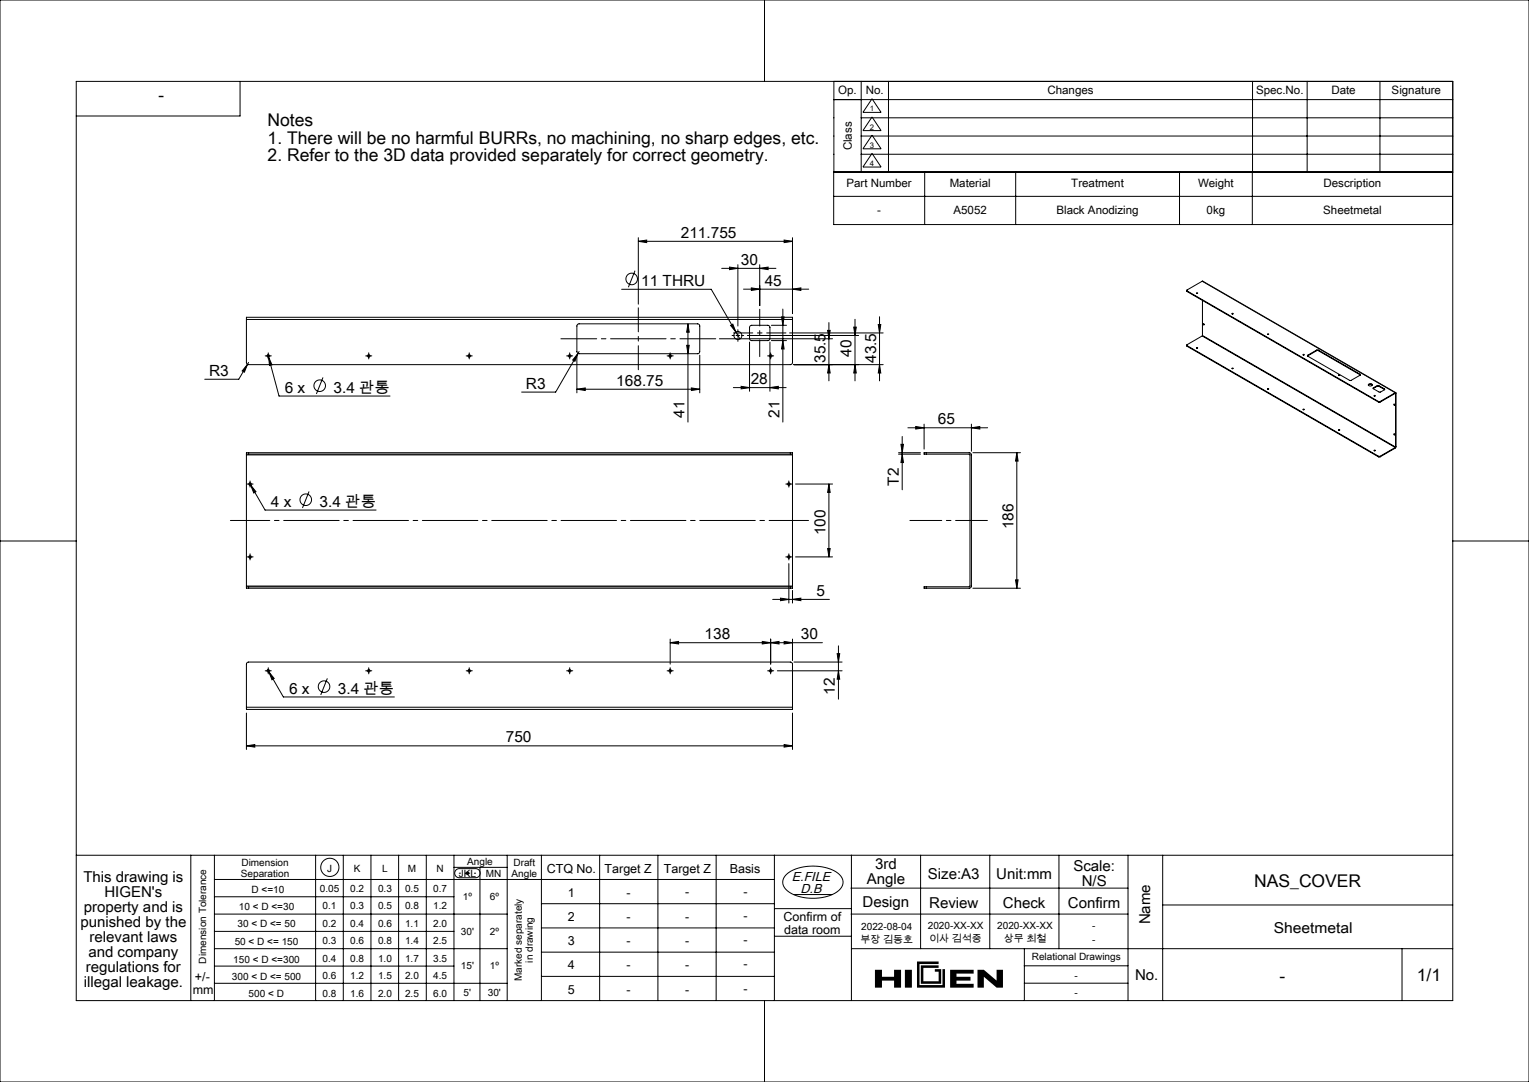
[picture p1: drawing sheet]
<svg xmlns="http://www.w3.org/2000/svg" width="420mm" height="297mm" viewBox="0 0 420 297" stroke-linecap="round" stroke-linejoin="round" font-family="sans-serif">
<g fill="none" stroke="#000" stroke-width=".27">
<path d="M0 0h420v297h-420zM210 0v22.3M20.9 22.3h378.2v252.4h-378.2zM65.9 22.3v9.5h-45M229.1 22.3v25h170M229.1 27.3h170M236.6 22.3v25M236.6 32.3h162.5M236.6 37.3h162.5M239.5 27.1l2.5 3.8h-5zM239.5 32.1l2.5 3.8h-5zM239.5 37.1l2.5 3.8h-5z"/>
<path d="M244.1 22.3v25M344.1 22.3v25M359.1 22.3v25M379.1 22.3v25M229 47.1h170v14.5h-170zM229 53.9h170M236.6 42.3h162.5M239.5 42.1l2.5 3.8h-5zM254 47.1v14.5M279 47.1v14.5M324 47.1v14.5M344 47.1v14.5"/>
<path d="M170.8 79.4h24.6l7.8 13.6M174.4 74.3l-1.8 4.5M175.3 66.2l2.3-.3v.7zM175.3 65.2v18.3M175.3 66.2h42.4M198.2 73.7h14.9M200.4 73.3l2.3 .4-2.3 .3zM202.7 72.7v16.8M204.2 79.4h17.9M206.4 79l2.3 .4-2.3 .3zM208.7 73.7l2.3-.4v.7zM208.7 72.7v11.2"/>
<path d="M215.4 65.9l2.3 .3-2.3 .4zM217.7 79.4l2.3-.4v.7zM217.7 65.2v20.9M326 79.7l.1 .3M326.1 79.8l52.6 30.4M326.1 79.8v.2M330.2 77.2l-4.1 2.4v.2M330.2 77.2l53.2 30.6M330.2 77.2l53.1 30.6M67.7 87.7v-.6h150v.6M67.7 87.7v11.8l.2 .4 .4 .2h148.8l.4-.2 .2-.4v-11.8M67.7 87.7h150"/>
<path d="M68.3 99.5l-2.7 4.6h-9.4M73.2 97.7h1M73.6 97.4l3 11.3h30.5M73.7 97.2v1M73.8 98l.9 2.2-.7 .1zM100.8 97.7h1M101.3 97.2v1M128.4 97.7h1M128.9 97.2v1M156 97.7h1M156.5 97.2v1M158.5 97.5v10.3"/>
<path d="M158.6 89.1l.5-.2h32.6l.5 .6v7.1l-.6 .5h-32.7l-.4-.6v-7zM158.8 97l-.9 2.2-.6-.4zM159.1 96.5l-6.5 11.1h-9.3M183.6 97.7h1M184.1 97.2v1M188.6 94.8h.7l-.3 2.3zM189 88.9v27M189 88.9l.3 2.3h-.7zM192.2 97.5v10.3M197.6 93h31.1M200.7 89.3l.6-.3 .8 2.1zM202.2 92.1h1"/>
<path d="M202.7 91.6v1M205.3 92.1h30.6M205.9 93.9v13.5M206.1 89.5l.4-.2 4.7 .1 .3 .5-.1 3.3-.5 .3-4.7-.1-.3-.5v-3zM211.2 97.7h1M211.5 93.9v13.5M211.7 97.2v1M211.9 89.3h4.1M211.9 93.5h4.1M214.7 87h.7l-.4 2.3zM215 84.8v31.1M215 93.5l.4 2.3h-.7z"/>
<path d="M216.9 91.4h25.7M227.3 90.7h.7l-.3 2.3zM227.7 88.5v16M234.5 89.8h.7l-.3 2.3zM234.9 87.6v16.9M241.2 89.1h.7l-.3 2.3zM241.6 86.9v17.6M326 94.7l.1 .3M326.1 80l52.6 30.4M326.1 94.9l52.6 30.3M326.1 95l52.6 30.4M326.1 94.9v.1"/>
<path d="M328.7 80.5h.2M328.7 95.6h.2M330.2 92.2l-4.1 2.4v.3M330.2 92.2l53.1 30.6M330.3 92.1l-.1 .1M330.3 82.5v9.6M330.3 92.1l53 30.6M330.6 88.9l.1 .3zM330.7 88.9l.1 .2M338.5 86.2h.2M348.2 91.8h.2M358 97.4h.2"/>
<path d="M359.2 97.5v.3l11.6 6.6h.3l2.5-1.4v-.3M359.2 97.7h.1M359.2 97.5v.2M361.7 96.1h.4M361.7 96.3h.4M361.7 96.1l-2.5 1.4M361.7 96.3l-2.5 1.4M361.7 96.1v.2M362.1 96.3l11.5 6.6M362.1 96.1l11.5 6.6M362.1 96.1v.2M68 100l-.9 2.2-.6-.4z"/>
<path d="M88.7 103.6l-1.8 4.5M158.5 106.8l2.3-.3v.7zM158.5 106.8h33.7M189.9 106.5l2.3 .3-2.3 .4zM201.4 106.4h14.5M203.6 106l2.3 .4-2.3 .3zM211.5 106.4l2.3-.4v.7zM218.1 100.1h24.5M227.7 100.1l.3 2.3h-.7zM234.9 100.1l.3 2.3h-.7zM241.6 100.1l.3 2.3h-.7zM247.8 119.8v14.6"/>
<path d="M249.4 117.4h21.9M251.5 117.1l2.3 .3-2.3 .4zM253.8 116.4v6.9M266.8 117.4l2.3-.3v.7zM266.8 116.4v7.5M338.5 101.2h.2M348.2 106.8h.2M358 112.5h.2M367.8 103.1h.1M367.8 118.1h.1M373.6 102.9h.1M373.6 102.7v.2"/>
<path d="M375.9 105.7l.5-.2 .5 .2M375.9 105.5l.4-.2a.37 .37 0 0 1 .5 .1 .37 .37 0 0 1-.1 .5l-.2 .1a.42 .42 0 0 1-.4-.1 .42 .42 0 0 1-.2-.4zM377.3 106.5v.2l1.7 1 1.3-.7v-.3M377.3 106.6l-.1 .1M377.3 106.5v.1M377.5 108.7h.2M378.3 105.8h.4M378.3 106h.4M378.3 105.8l-1 .7M378.3 106l-1 .6M378.3 105.8v.2M378.7 110.2h.4"/>
<path d="M378.7 110.4h.4M378.7 110.2v.2M378.7 105.8l1.6 .9M378.7 106l1.6 .9M378.7 105.8v.2M379.1 110.2v.2M380.3 106.9v.1M380.3 106.7v.2M382.9 110.9l.2 .3zM382.9 119.1l.2 .3zM383 111l.1 .1M383 119.1l.1 .2"/>
<path d="M383.3 108h.1M383.3 107.8l.2 .1v14.8l-4.4 2.7M383.3 107.8l-4.2 2.4M383.3 108l-4.2 2.4M383.3 108v14.7M67.7 124.9h150M67.7 124.7h.6M67.7 124.7v.2M67.7 124.9v36M68.2 132.9h1M68.3 124.3v.4M68.3 124.3h-.6v.4"/>
<path d="M68.3 124.3h148.8M68.3 124.7h148.8M68.5 132.6l4.3 7.4h30.5M68.7 132.4v1M68.9 133.2l1.4 1.8-.6 .3zM84.9 134.9l-1.8 4.5M216.2 132.9h1M216.7 132.4v1M217.1 124.3v.4M217.1 124.3h.6v.4M217.1 124.7h.6M217.7 124.7v.2"/>
<path d="M217.7 124.9v36M218.5 132.9h10.2M227.7 132.9v20M227.7 132.9l.3 2.3h-.7zM246.8 124.3h6M246.8 124.7h6M247.5 122h.7l-.4 2.3zM247.8 124.7l.4 2.3h-.7zM254.4 124.7h11.8l.2 .2v36l-12 .2M254.4 124.3h11.8l.5 .1 .1 .5v36.2l-.6 .4h-11.8M254.4 124.3h-.6v.4h.6M254.4 124.3v.4"/>
<path d="M267.2 124.3h13.1M279.3 124.3v37.2M279.3 124.3l.4 2.3h-.7zM377.5 123.7h.2M378.7 125.2h.4M378.7 125.4h.4M378.7 125.2v.2M379.1 125.2v.2M383.3 122.8l-4.2 2.4M383.3 122.7v.1M0 148.5h20.9M68.2 152.9h1"/>
<path d="M68.7 152.4v1M216.2 152.9h1M216.7 154.7v10.8M216.7 152.4v1M218.5 152.9h10.2M227.3 150.6h.7l-.3 2.3zM279 159.2h.7l-.4 2.3zM399.1 148.5h20.9M67.7 160.9h150M67.7 161.1h.6M67.7 161.1v.4h.6M67.7 160.9v.2"/>
<path d="M68.3 161.1v.4M68.3 161.5h148.8M68.3 161.1h148.8M184.1 176.4l2.3-.3v.7zM184.1 175.4v6.9M184.1 176.4h41.8M209.4 176.1l2.3 .3-2.3 .4zM211.7 176.4l2.3-.3v.7zM211.7 175.4v6.9M212.2 164.5h15.6M214.4 164.2l2.3 .3-2.3 .4zM215.4 176.1l2.3 .3-2.3 .4z"/>
<path d="M217.1 161.1v.4M217.1 161.1h.6M217.7 161.1v.4h-.6M217.7 160.9v.2M217.7 175.4v5.9M217.7 164.5l2.3-.3v.7zM217.7 162.1v3.4M230 179.4h.7l-.4 2.3zM230.3 177.3v14.6M254.4 161.1h-.6v.4h.6M254.4 161.1v.4M267.2 161.5h13.1"/>
<path d="M67.7 194.1v.6h150v-.6M67.7 194.1v-11.8l.2-.4 .4-.2h148.8l.4 .2 .2 .4v11.8M67.7 194.1h150M67.7 195.7v10M73.2 184.1h1M73.5 183.8l4.3 7.5h30.5M73.7 183.6v1M73.9 184.4l1.4 1.8-.6 .4zM89.9 186.2l-1.8 4.5M100.8 184.1h1M101.3 183.6v1M128.4 184.1h1"/>
<path d="M128.9 183.6v1M156 184.1h1M156.5 183.6v1M183.6 184.1h1M184.1 183.6v1M211.2 184.1h1M211.7 183.6v1M213.5 184.1h17.8M217.7 195.7v10M218.1 181.7h13.2M230.3 184.1l.4 2.3h-.7zM67.7 204.7l2.3-.3v.7z"/>
<path d="M67.7 204.7h150M215.4 204.4l2.3 .3-2.3 .4zM20.9 234.8h378.2M52.4 234.8v39.9M58.9 234.8v39.9M86.7 234.8v39.9M94.3 234.8v39.9M101.9 234.8v39.9M109.5 234.8v39.9M117.1 234.8v39.9M124.7 234.8v39.9M124.7 238.1h14.6"/>
<path d="M125.3 238.8l.7-.4h4.7a1.25 1.25 0 0 1 1.2 1.3 1.25 1.25 0 0 1-1.2 1.2h-4.5a1.25 1.25 0 0 1-1.2-.7 1.25 1.25 0 0 1 .3-1.4zM127.9 239.7h1M128 239.3l.8 .7M128.4 239.2v1M128.8 239.3l-.8 .7M131.8 238.1v36.6M139.3 234.8v39.9M148.7 234.8v39.9M164.7 234.8v39.9M180.7 234.8v39.9M196.7 234.8v39.9M212.7 234.8v39.9"/>
<path d="M233.9 234.8v39.9M252.9 234.8v25.6M271.9 234.8v25.6M290.9 234.8v25.6M309.9 234.8v39.9M319.4 234.8v39.9M58.9 241.4h153.8M58.9 250.9h80.4M58.9 246.2h65.8M58.9 255.7h65.8M148.7 248.1h64M148.7 254.7h64"/>
<path d="M212.7 249.4h21.2M212.7 257h21.2M215.9 240.2a12.6 12.6 0 0 1 11.6-1.8 4.9 4.9 0 0 1 4.1 3.8 4.8 4.8 0 0 1-4.1 3.8 12.9 12.9 0 0 1-11.4-1.6 2.72 2.72 0 0 1-.2-4.2zM218 245.5h10.6M233.7 243.8h76.2M233.8 250.9h76.1M319.4 248.4h79.7M58.9 260.4h80.4M58.9 269.9h80.4M58.9 265.2h65.8M148.7 261.4h64M148.7 268h64"/>
<path d="M210 274.7v22.3M233.9 260.4h165.2M281.3 265.1h28.6M281.4 269.9h28.5M281.4 260.4v14.3M385.1 260.4v14.3"/>
<circle cx="173.5" cy="76.6" r="1.59"/>
<circle cx="73.7" cy="97.7" r=".34"/>
<circle cx="101.3" cy="97.7" r=".34"/>
<circle cx="128.9" cy="97.7" r=".34"/>
<circle cx="156.5" cy="97.7" r=".34"/>
<circle cx="184.1" cy="97.7" r=".34"/>
<circle cx="202.7" cy="92.1" r="1.1"/>
<circle cx="211.7" cy="97.7" r=".34"/>
<circle cx="328.8" cy="80.5" r=".15"/>
<circle cx="328.8" cy="95.5" r=".15"/>
<circle cx="338.6" cy="86.1" r=".15"/>
<circle cx="348.4" cy="91.8" r=".15"/>
<circle cx="358.1" cy="97.4" r=".15"/>
<circle cx="87.8" cy="105.9" r="1.59"/>
<circle cx="338.6" cy="101.1" r=".15"/>
<circle cx="348.4" cy="106.8" r=".15"/>
<circle cx="358.1" cy="112.4" r=".15"/>
<circle cx="367.9" cy="103" r=".15"/>
<circle cx="367.9" cy="118" r=".15"/>
<circle cx="377.6" cy="108.7" r=".15"/>
<circle cx="68.7" cy="132.9" r=".34"/>
<circle cx="84" cy="137.2" r="1.59"/>
<circle cx="216.7" cy="132.9" r=".34"/>
<circle cx="377.6" cy="123.7" r=".15"/>
<circle cx="68.7" cy="152.9" r=".34"/>
<circle cx="216.7" cy="152.9" r=".34"/>
<circle cx="73.7" cy="184.1" r=".34"/>
<circle cx="89" cy="188.5" r="1.59"/>
<circle cx="101.3" cy="184.1" r=".34"/>
<circle cx="128.9" cy="184.1" r=".34"/>
<circle cx="156.5" cy="184.1" r=".34"/>
<circle cx="184.1" cy="184.1" r=".34"/>
<circle cx="211.7" cy="184.1" r=".34"/>
<circle cx="90.6" cy="238.1" r="2.5"/>
</g>
<path d="M126.2 239.7h4.5" fill="none" stroke="#000" stroke-width=".27" stroke-dasharray="15.2 1.3 1.3 1.3" stroke-dashoffset="14.9"/>
<path d="M240.3 266.2v4.9h2v-4.9zM242.3 268.1v1.1h3.3v-1.1zM245.6 266.2v4.9h1.9v-4.9zM248.6 266.2v4.9h1.9v-4.9zM251.9 263.9l.7 .7h5.2v-.7zM251.9 263.9v7.2l.7-.7v-5.8zM252.6 270.4l-.7 .7h7.7l-.7-.7zM258.9 266v4.4l.7 .7v-5.1zM261 266.2l1.7 1h4.8v-1zM261 266.2v4.9l1.7-1.1v-2.8zM261 271.1h6.5v-1.1h-4.8zM262.7 268.1v1.1h3.9v-1.1zM268.5 266.2v4.9h1.8v-4.9zM270.3 266.2v1.9l3.5 3v-1.9zM273.8 266.2v4.9h1.7v-4.9zM252.9 265l.7 .7h4.2v-.7zM252.9 265v5l.7-.7v-3.6zM252.9 270h5.6l-.7-.7h-4.2zM258.5 266l-.7 .7v2.6l.7 .7zM256.8 266v.7h1l.7-.7z" fill-rule="evenodd" fill="#000"/>
<g fill="none" stroke="#000" stroke-width=".27" stroke-dasharray="15.2 1.3 1.3 1.3">
<path d="M73.2 97.7h-.4M73.7 97.2v-.3M73.7 98.2v.3M74.2 97.7h.3M100.8 97.7h-.4M101.3 97.2v-.3M101.3 98.2v.3M101.8 97.7h.3M128.4 97.7h-.4M128.9 97.2v-.3M128.9 98.2v.3M129.4 97.7h.3"/>
<path d="M156 97.7h-.4M156.5 97.2v-.3M156.5 98.2v.3M157 97.7h.3M183.6 97.7h-.4M184.1 97.2v-.3M184.1 98.2v.3M184.6 97.7h.3M201.7 92.1h-.6M202.7 91.1v-.6M202.7 93.1v.6M203.7 92.1h.6"/>
<path d="M211.2 97.7h-.4M211.7 97.2v-.3M211.7 98.2v.3M212.2 97.7h.3M68.2 132.9h-.4M68.7 132.4v-.4M68.7 133.4v.3M69.2 132.9h.3M216.2 132.9h-.4M216.7 132.4v-.4M216.7 133.4v.3M217.2 132.9h.3"/>
<path d="M68.2 152.9h-.4M68.7 152.4v-.4M68.7 153.4v.3M69.2 152.9h.3M216.2 152.9h-.4M216.7 152.4v-.4M216.7 153.4v.3M217.2 152.9h.3M73.2 184.1h-.4M73.7 183.6v-.3M73.7 184.6v.4M74.2 184.1h.3"/>
<path d="M100.8 184.1h-.4M101.3 183.6v-.3M101.3 184.6v.4M101.8 184.1h.3M128.4 184.1h-.4M128.9 183.6v-.3M128.9 184.6v.4M129.4 184.1h.3M156 184.1h-.4M156.5 183.6v-.3M156.5 184.6v.4M157 184.1h.3"/>
<path d="M183.6 184.1h-.4M184.1 183.6v-.3M184.1 184.6v.4M184.6 184.1h.3M211.2 184.1h-.4M211.7 183.6v-.3M211.7 184.6v.4M212.2 184.1h.3"/>
</g>
<path d="M63.3 142.9h158.8" fill="none" stroke="#000" stroke-width=".27" stroke-dasharray="15.2 1.3 1.3 1.3" stroke-dashoffset="4.4"/>
<path d="M208.7 97.9v-13" fill="none" stroke="#000" stroke-width=".27" stroke-dasharray="15.2 1.3 1.3 1.3" stroke-dashoffset="10.6"/>
<path d="M201.5 91.4h14.4" fill="none" stroke="#000" stroke-width=".27" stroke-dasharray="15.2 1.3 1.3 1.3" stroke-dashoffset="9.9"/>
<path d="M175.3 84.5v17" fill="none" stroke="#000" stroke-width=".27" stroke-dasharray="15.2 1.3 1.3 1.3" stroke-dashoffset="8.6"/>
<path d="M154.1 93h42.5" fill="none" stroke="#000" stroke-width=".27" stroke-dasharray="15.2 1.3 1.3 1.3" stroke-dashoffset="5.4"/>
<path d="M271.2 142.9h-21.3" fill="none" stroke="#000" stroke-width=".27" stroke-dasharray="15.2 1.3 1.3 1.3" stroke-dashoffset="6.5"/>
<g fill="#000">
<path d="M175.3 66.2l2.3-.3v.7zM215.4 65.9l2.3 .3-2.3 .4z"/>
<path d="M217.7 79.4l2.3-.4v.7zM206.4 79l2.3 .4-2.3 .3zM208.7 73.7l2.3-.4v.7zM200.4 73.3l2.3 .4-2.3 .3z"/>
<path d="M189.9 106.5l2.3 .3-2.3 .4zM158.5 106.8l2.3-.3v.7zM209.4 176.1l2.3 .3-2.3 .4zM184.1 176.4l2.3-.3v.7z"/>
<path d="M203.6 106l2.3 .4-2.3 .3zM211.5 106.4l2.3-.4v.7z"/>
<path d="M68.9 133.2l.8 2.1 .6-.3zM158.8 97l-1.5 1.8 .6 .4zM68 100l-1.5 1.8 .6 .4zM73.8 98l.2 2.3 .7-.1zM200.7 89.3l1.4 1.8-.8-2.1zM73.9 184.4l.8 2.2 .6-.4zM251.5 117.1l2.3 .3-2.3 .4zM266.8 117.4l2.3-.3v.7z"/>
<path d="M227.7 132.9l.3 2.3h-.7zM227.3 150.6h.7l-.3 2.3zM241.2 89.1h.7l-.3 2.3zM241.6 100.1l.3 2.3h-.7zM234.5 89.8h.7l-.3 2.3zM234.9 100.1l.3 2.3h-.7zM227.3 90.7h.7l-.3 2.3zM227.7 100.1l.3 2.3h-.7zM214.7 87h.7l-.4 2.3zM215 93.5l.4 2.3h-.7zM189 88.9l.3 2.3h-.7zM188.6 94.8h.7l-.3 2.3zM230 179.4h.7l-.4 2.3zM230.3 184.1l.4 2.3h-.7zM247.5 122h.7l-.4 2.3zM247.8 124.7l.4 2.3h-.7z"/>
<path d="M211.7 176.4l2.3-.3v.7zM215.4 176.1l2.3 .3-2.3 .4zM67.7 204.7l2.3-.3v.7zM215.4 204.4l2.3 .3-2.3 .4z"/>
<path d="M214.4 164.2l2.3 .3-2.3 .4zM217.7 164.5l2.3-.3v.7z"/>
<path d="M279 159.2h.7l-.4 2.3zM279.3 124.3l.4 2.3h-.7z"/>
</g>
<g font-size="4.8">
<text x="45.1" y="25.2" transform="rotate(-180 45.1 25.2)">-</text>
<text x="73.5" y="34.7">Notes</text>
<text x="73.5" y="39.5">1. There will be no harmful BURRs, no machining, no sharp edges, etc.</text>
<text x="73.5" y="44.3">2. Refer to the 3D data provided separately for correct geometry.</text>
<text x="344.5" y="243.4">NAS_COVER</text>
<text x="351.5" y="269.4">-</text>
<text x="389.2" y="269.3">1/1</text>
</g>
<g font-size="4.2">
<text x="187" y="65.3">211.755</text>
<text x="203.5" y="72.7">30</text>
<text x="176.1" y="78.5">11 THRU</text>
<text x="210" y="78.4">45</text>
<text x="226.7" y="99.6" transform="rotate(-90 226.7 99.6)">35.5</text>
<text x="233.9" y="97.9" transform="rotate(-90 233.9 97.9)">40</text>
<text x="240.6" y="99.6" transform="rotate(-90 240.6 99.6)">43.5</text>
<text x="57.4" y="103.2">R3</text>
<text x="78.2" y="107.8">6 x</text>
<text x="91.6" y="107.8">3.4 관통</text>
<text x="144.5" y="106.7">R3</text>
<text x="169.3" y="105.9">168.75</text>
<text x="206.2" y="105.4">28</text>
<text x="188" y="114.7" transform="rotate(-90 188 114.7)">41</text>
<text x="214.1" y="114.7" transform="rotate(-90 214.1 114.7)">21</text>
<text x="257.7" y="116.5">65</text>
<text x="246.9" y="133.3" transform="rotate(-90 246.9 133.3)">T2</text>
<text x="74.4" y="139.1">4 x</text>
<text x="87.8" y="139.1">3.4 관통</text>
<text x="226.7" y="146.9" transform="rotate(-90 226.7 146.9)">100</text>
<text x="278.4" y="145.3" transform="rotate(-90 278.4 145.3)">186</text>
<text x="224.3" y="163.6">5</text>
<text x="193.6" y="175.5">138</text>
<text x="220" y="175.5">30</text>
<text x="79.4" y="190.4">6 x</text>
<text x="92.8" y="190.4">3.4 관통</text>
<text x="229.4" y="190.7" transform="rotate(-90 229.4 190.7)">12</text>
<text x="138.9" y="203.8">750</text>
</g>
<g font-size="4.1">
<text x="240.4" y="238.5">3rd</text>
<text x="294.8" y="239.1">Scale:</text>
<text x="22.9" y="242.2">This drawing is</text>
<text x="238.1" y="242.6">Angle</text>
<text x="254.9" y="241.3">Size:A3</text>
<text x="273.6" y="241.3">Unit:mm</text>
<text x="297.1" y="243.2">N/S</text>
<text x="23" y="250.4">property and is</text>
<text x="28.7" y="246.3">HIGEN's</text>
<text x="237" y="248.9">Design</text>
<text x="255.2" y="249.2">Review</text>
<text x="275.5" y="249.2">Check</text>
<text x="293.4" y="249.2">Confirm</text>
<text x="22.1" y="254.5">punished by the</text>
<text x="315.9" y="253.7" transform="rotate(-90 315.9 253.7)">Name</text>
<text x="349.9" y="256.1">Sheetmetal</text>
<text x="24.3" y="262.7">and company</text>
<text x="24.6" y="258.6">relevant laws</text>
<text x="23.6" y="266.9">regulations for</text>
<text x="311.8" y="268.9">No.</text>
<text x="23" y="271">illegal leakage.</text>
</g>
<g font-size="3.6">
<text x="217.5" y="241.8">E.FILE</text>
<text x="219.9" y="245.3">D.B</text>
</g>
<g font-size="3.4">
<text x="150.2" y="239.7">CTQ No.</text>
<text x="166.1" y="239.7">Target Z</text>
<text x="182.3" y="239.7">Target Z</text>
<text x="200.5" y="239.7">Basis</text>
<text x="204.3" y="245.8">-</text>
<text x="156" y="246.1">1</text>
<text x="172.1" y="246.2">-</text>
<text x="188.2" y="246.1">-</text>
<text x="156" y="252.7">2</text>
<text x="172.1" y="252.8">-</text>
<text x="188.2" y="252.7">-</text>
<text x="204.3" y="252.5">-</text>
<text x="215.2" y="252.9">Confirm of</text>
<text x="215.4" y="256.4">data room</text>
<text x="156" y="259.4">3</text>
<text x="172.1" y="259.5">-</text>
<text x="188.2" y="259.4">-</text>
<text x="204.3" y="259.1">-</text>
<text x="53.5" y="269.2">+/-</text>
<text x="156" y="266">4</text>
<text x="172.1" y="266.1">-</text>
<text x="188.2" y="265.9">-</text>
<text x="204.3" y="265.7">-</text>
<text x="53" y="272.7">mm</text>
<text x="156" y="272.8">5</text>
<text x="172.1" y="272.9">-</text>
<text x="188.2" y="272.7">-</text>
<text x="204.3" y="272.5">-</text>
</g>
<g font-size="3.2">
<text x="230.2" y="25.7">Op.</text>
<text x="237.8" y="25.7">No.</text>
<text x="287.7" y="25.7">Changes</text>
<text x="345" y="25.7">Spec.No.</text>
<text x="365.7" y="25.7">Date</text>
<text x="382.3" y="25.7">Signature</text>
<text x="234" y="41.3" transform="rotate(-90 234 41.3)">Class</text>
<text x="232.5" y="51.4">Part Number</text>
<text x="260.9" y="51.4">Material</text>
<text x="294.3" y="51.4">Treatment</text>
<text x="329.1" y="51.4">Weight</text>
<text x="363.6" y="51.4">Description</text>
<text x="241" y="58.6">-</text>
<text x="261.9" y="58.6">A5052</text>
<text x="290.2" y="58.6">Black Anodizing</text>
<text x="331.5" y="58.6">0kg</text>
<text x="363.5" y="58.6">Sheetmetal</text>
</g>
<g font-size="2.7">
<text x="66.3" y="237.8">Dimension</text>
<text x="89.8" y="239.3">J</text>
<text x="97.2" y="239.3">K</text>
<text x="105" y="239.3">L</text>
<text x="112" y="239.3">M</text>
<text x="119.9" y="239.3">N</text>
<text x="128.3" y="237.5">Angle</text>
<text x="141.1" y="237.8">Draft</text>
<text x="66.2" y="240.8">Separation</text>
<text x="69.1" y="245">D &lt;=10</text>
<text x="87.9" y="244.9">0.05</text>
<text x="96.2" y="244.9">0.2</text>
<text x="103.9" y="244.9">0.3</text>
<text x="111.3" y="244.9">0.5</text>
<text x="119" y="244.9">0.7</text>
<text x="126" y="240.8">JKL</text>
<text x="133.5" y="240.8">MN</text>
<text x="140.5" y="240.8">Angle</text>
<text x="65.6" y="249.7">10 &lt; D &lt;=30</text>
<text x="88.6" y="249.6">0.1</text>
<text x="96.2" y="249.6">0.3</text>
<text x="103.9" y="249.6">0.5</text>
<text x="111.3" y="249.6">0.8</text>
<text x="119" y="249.6">1.2</text>
<text x="127.2" y="247">1º</text>
<text x="134.6" y="247">6º</text>
<text x="65.2" y="254.5">30 &lt; D &lt;= 50</text>
<text x="88.6" y="254.3">0.2</text>
<text x="96.2" y="254.3">0.4</text>
<text x="103.9" y="254.3">0.6</text>
<text x="111.3" y="254.3">1.1</text>
<text x="119" y="254.3">2.0</text>
<text x="126.6" y="256.6">30'</text>
<text x="134.6" y="256.6">2º</text>
<text x="236.6" y="255.3">2022-08-04</text>
<text x="254.9" y="255.1">2020-XX-XX</text>
<text x="273.9" y="255.1">2020-XX-XX</text>
<text x="300" y="255.1">-</text>
<text x="64.5" y="259.4">50 &lt; D &lt;= 150</text>
<text x="88.6" y="259.3">0.3</text>
<text x="96.2" y="259.3">0.6</text>
<text x="103.9" y="259.3">0.8</text>
<text x="111.3" y="259.3">1.4</text>
<text x="119" y="259.2">2.5</text>
<text x="236.4" y="258.9">부장 김동호</text>
<text x="255.2" y="258.7">이사 김석중</text>
<text x="275.7" y="258.7">상무 최철</text>
<text x="283.4" y="263.6">Relational Drawings</text>
<text x="300" y="258.7">-</text>
<text x="56.7" y="264.5" transform="rotate(-90 56.7 264.5)">Dimension Tolerance</text>
<text x="63.7" y="268.9">300 &lt; D &lt;= 500</text>
<text x="64.1" y="264.2">150 &lt; D &lt;=300</text>
<text x="88.6" y="264.1">0.4</text>
<text x="88.6" y="268.8">0.6</text>
<text x="96.2" y="264.1">0.8</text>
<text x="96.2" y="268.8">1.2</text>
<text x="103.9" y="264.1">1.0</text>
<text x="103.9" y="268.8">1.5</text>
<text x="111.3" y="264.1">1.7</text>
<text x="111.3" y="268.8">2.0</text>
<text x="119" y="264.1">3.5</text>
<text x="119" y="268.8">4.5</text>
<text x="126.6" y="265.9">15'</text>
<text x="134.6" y="265.9">1º</text>
<text x="143.4" y="269.3" transform="rotate(-90 143.4 269.3)">Marked separately</text>
<text x="146.4" y="264.2" transform="rotate(-90 146.4 264.2)">in drawing</text>
<text x="295.2" y="268.7">-</text>
<text x="68.3" y="273.7">500 &lt; D</text>
<text x="88.6" y="273.6">0.8</text>
<text x="96.2" y="273.6">1.6</text>
<text x="103.9" y="273.6">2.0</text>
<text x="111.3" y="273.6">2.5</text>
<text x="119" y="273.5">6.0</text>
<text x="127.4" y="273.5">5'</text>
<text x="134" y="273.5">30'</text>
<text x="295.2" y="273.5">-</text>
</g>
<g font-size="2.1">
<text x="238.9" y="30.6">1</text>
<text x="238.9" y="35.6">2</text>
<text x="238.9" y="40.6">3</text>
<text x="238.9" y="45.6">4</text>
</g>
</svg>
